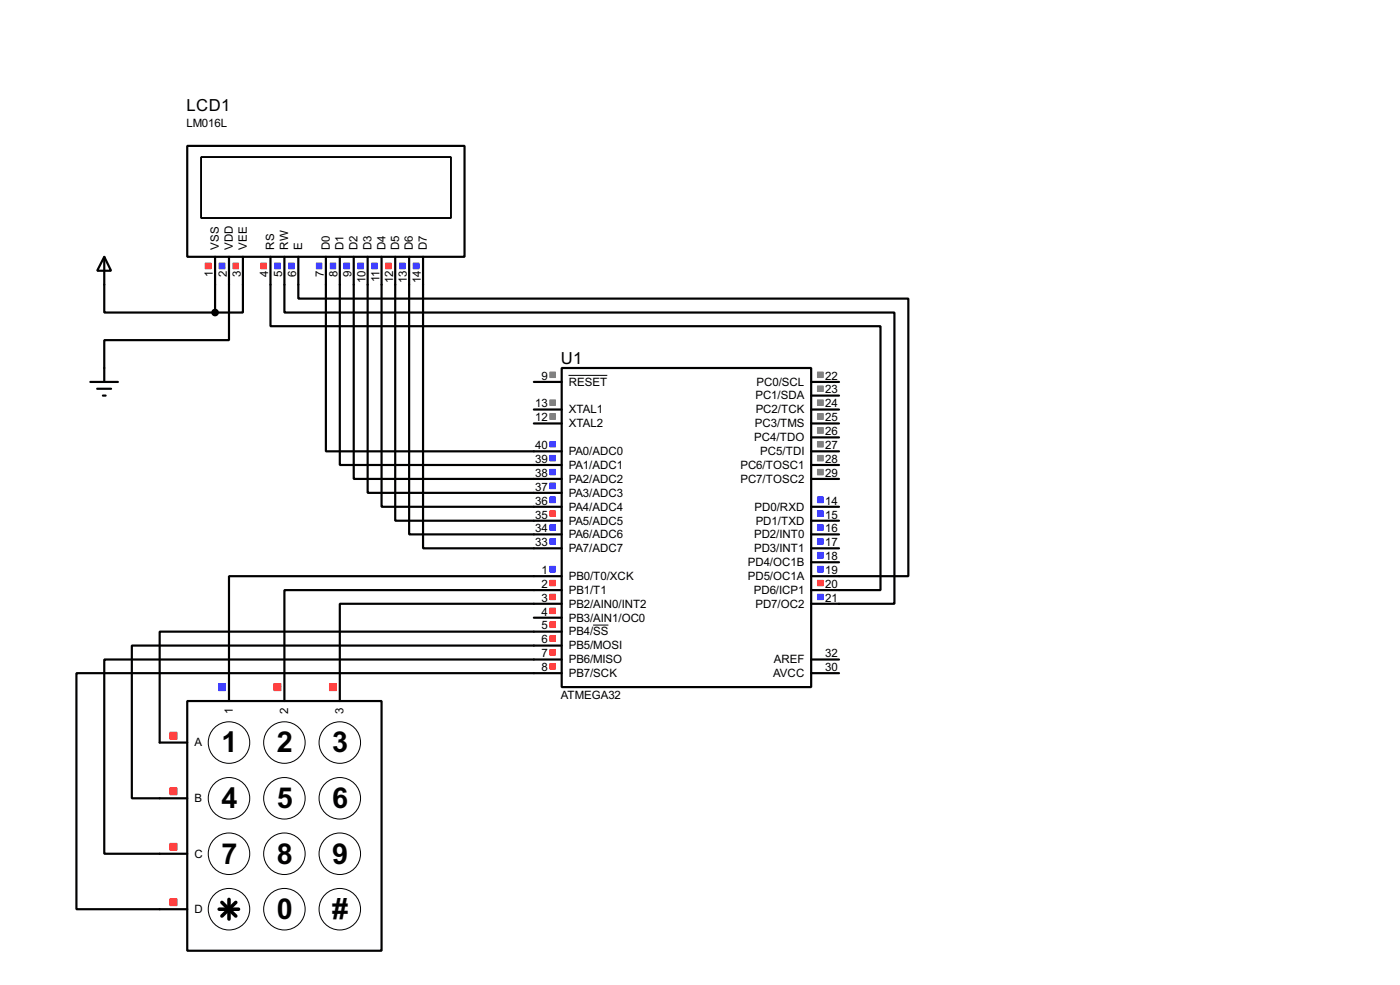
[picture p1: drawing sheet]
<svg xmlns="http://www.w3.org/2000/svg" width="256mm" height="180mm" viewBox="0 0 256 180" stroke-linecap="round" stroke-linejoin="round" font-family="sans-serif">
<g fill="none" stroke="#000" stroke-width=".4">
<path d="M34.3 26.7h50.8v20.3h-50.8zM19.1 47l1.3 2.6h-2.6zM19.1 47v10.2h20.3M39.4 47v10.2M42 47v15.3h-22.9v7.6M44.5 47v10.2h-5.1M49.6 47v12.7h111.7v48.3h-12.7M52.1 47v10.2h111.8v53.3h-15.3M54.7 47v7.7h111.7v50.8h-17.8M59.7 47v35.6h43.2M62.3 47v38.1h40.6M64.8 47v40.7h38.1"/>
<path d="M67.4 47v43.2h35.5M69.9 47v45.8h33M72.4 47v48.3h30.5M75 47v50.8h27.9M77.5 47v53.4h25.4M16.6 69.9h5M17.8 71.2h2.6M18.9 72.4h.5M97.8 69.9h5.1M97.8 77.5h5.1M97.8 75h5.1M102.9 67.4h45.7v58.4h-45.7z"/>
<path d="M148.6 69.9h5.1M148.6 77.5h5.1M148.6 75h5.1M148.6 72.4h5.1M148.6 92.8h5.1M148.6 95.3h5.1M148.6 97.8h5.1M148.6 80.1h5.1M148.6 82.6h5.1M148.6 85.1h5.1M148.6 87.7h5.1M97.8 113.1h5.1"/>
<path d="M102.9 105.5h-60.9v22.8M102.9 108h-50.8v20.3M102.9 110.5h-40.6v17.8M102.9 115.6h-73.6v20.3h5M102.9 118.2h-78.7v27.9h10.1M148.6 100.4h5.1M148.6 102.9h5.1M34.3 128.3h35.6v45.7h-35.6zM102.9 120.7h-83.8v35.6h15.2M102.9 123.2h-88.9v43.2h20.3M148.6 120.7h5.1M148.6 123.2h5.1"/>
</g>
<g fill="none" stroke="#000" stroke-width=".18">
<path d="M104.2 68.7h7.1M108.7 114.4h2.8"/>
<circle cx="41.9" cy="135.9" r="3.8"/>
<circle cx="52.1" cy="135.9" r="3.8"/>
<circle cx="62.2" cy="135.9" r="3.8"/>
<circle cx="41.9" cy="156.3" r="3.8"/>
<circle cx="41.9" cy="146.1" r="3.8"/>
<circle cx="52.1" cy="156.3" r="3.8"/>
<circle cx="52.1" cy="146.1" r="3.8"/>
<circle cx="62.2" cy="156.3" r="3.8"/>
<circle cx="62.2" cy="146.1" r="3.8"/>
<circle cx="41.9" cy="166.4" r="3.8"/>
<circle cx="52.1" cy="166.4" r="3.8"/>
<circle cx="62.2" cy="166.4" r="3.8"/>
</g>
<g fill="none" stroke="#4040ff" stroke-width=".18">
<path d="M40.2 48.2h1M40.2 48.3h1M40.2 48.4h1M40.2 48.5h1M40.2 48.6h1M40.2 48.7h1M40.2 48.8h1M40.2 48.9h1M40.2 49h1M40.2 49.1h1M40.2 49.2h1M50.3 48.2h1.1"/>
<path d="M50.3 48.3h1.1M50.3 48.4h1.1M50.3 48.5h1.1M50.3 48.6h1.1M50.3 48.7h1.1M50.3 48.8h1.1M50.3 48.9h1.1M50.3 49h1.1M50.3 49.1h1.1M50.3 49.2h1.1M52.9 48.2h1M52.9 48.3h1"/>
<path d="M52.9 48.4h1M52.9 48.5h1M52.9 48.6h1M52.9 48.7h1M52.9 48.8h1M52.9 48.9h1M52.9 49h1M52.9 49.1h1M52.9 49.2h1M58 48.2h1M58 48.3h1M58 48.4h1"/>
<path d="M58 48.5h1M58 48.6h1M58 48.7h1M58 48.8h1M58 48.9h1M58 49h1M58 49.1h1M58 49.2h1M60.5 48.2h1M60.5 48.3h1M60.5 48.4h1M60.5 48.5h1"/>
<path d="M60.5 48.6h1M60.5 48.7h1M60.5 48.8h1M60.5 48.9h1M60.5 49h1M60.5 49.1h1M60.5 49.2h1M63 48.2h1.1M63 48.3h1.1M63 48.4h1.1M63 48.5h1.1M63 48.6h1.1"/>
<path d="M63 48.7h1.1M63 48.8h1.1M63 48.9h1.1M63 49h1.1M63 49.1h1.1M63 49.2h1.1M65.6 48.2h1M65.6 48.3h1M65.6 48.4h1M65.6 48.5h1M65.6 48.6h1M65.6 48.7h1"/>
<path d="M65.6 48.8h1M65.6 48.9h1M65.6 49h1M65.6 49.1h1M65.6 49.2h1M68.1 48.2h1M68.1 48.3h1M68.1 48.4h1M68.1 48.5h1M68.1 48.6h1M68.1 48.7h1M68.1 48.8h1"/>
<path d="M68.1 48.9h1M68.1 49h1M68.1 49.1h1M68.1 49.2h1M73.2 48.2h1M73.2 48.3h1M73.2 48.4h1M73.2 48.5h1M73.2 48.6h1M73.2 48.7h1M73.2 48.8h1M73.2 48.9h1"/>
<path d="M73.2 49h1M73.2 49.1h1M73.2 49.2h1M75.7 48.2h1.1M75.7 48.3h1.1M75.7 48.4h1.1M75.7 48.5h1.1M75.7 48.6h1.1M75.7 48.7h1.1M75.7 48.8h1.1M75.7 48.9h1.1M75.7 49h1.1"/>
<path d="M75.7 49.1h1.1M75.7 49.2h1.1M100.8 91h1M100.8 91.1h1M100.8 91.2h1M100.8 91.3h1M100.8 91.4h1M100.8 91.5h1M100.8 91.6h1M100.8 91.7h1M100.8 91.8h1M100.8 91.9h1"/>
<path d="M100.8 92h1M100.8 96.1h1M100.8 96.2h1M100.8 96.3h1M100.8 96.4h1M100.8 96.5h1M100.8 96.6h1M100.8 96.7h1M100.8 96.8h1M100.8 96.9h1M100.8 97h1M100.8 97.1h1"/>
<path d="M100.8 98.6h1M100.8 98.7h1M100.8 98.8h1M100.8 98.9h1M100.8 99h1M100.8 99.1h1M100.8 99.2h1M100.8 99.3h1M100.8 99.4h1M100.8 99.5h1M100.8 99.6h1M100.8 88.4h1"/>
<path d="M100.8 88.5h1M100.8 88.6h1M100.8 88.7h1M100.8 88.8h1M100.8 88.9h1M100.8 89h1M100.8 89.1h1M100.8 89.2h1M100.8 89.3h1M100.8 89.4h1M100.8 89.5h1M100.8 85.9h1"/>
<path d="M100.8 86h1M100.8 86.1h1M100.8 86.2h1M100.8 86.3h1M100.8 86.4h1M100.8 86.5h1M100.8 86.6h1M100.8 86.7h1M100.8 86.8h1M100.8 86.9h1M100.8 83.4h1M100.8 83.5h1"/>
<path d="M100.8 83.6h1M100.8 83.7h1M100.8 83.8h1M100.8 83.9h1M100.8 84h1M100.8 84.1h1M100.8 84.2h1M100.8 84.3h1M100.8 84.4h1M100.8 80.8h1M100.8 80.9h1M100.8 81h1"/>
<path d="M100.8 81.1h1M100.8 81.2h1M100.8 81.3h1M100.8 81.4h1M100.8 81.5h1M100.8 81.6h1M100.8 81.7h1M100.8 81.8h1M149.8 91h1M149.8 91.1h1M149.8 91.2h1M149.8 91.3h1"/>
<path d="M149.8 91.4h1M149.8 91.5h1M149.8 91.6h1M149.8 91.7h1M149.8 91.8h1M149.8 91.9h1M149.8 92h1M149.8 93.5h1M149.8 93.6h1M149.8 93.7h1M149.8 93.8h1M149.8 93.9h1"/>
<path d="M149.8 94h1M149.8 94.1h1M149.8 94.2h1M149.8 94.3h1M149.8 94.4h1M149.8 94.5h1M149.8 96.1h1M149.8 96.2h1M149.8 96.3h1M149.8 96.4h1M149.8 96.5h1M149.8 96.6h1"/>
<path d="M149.8 96.7h1M149.8 96.8h1M149.8 96.9h1M149.8 97h1M149.8 97.1h1M149.8 98.6h1M149.8 98.7h1M149.8 98.8h1M149.8 98.9h1M149.8 99h1M149.8 99.1h1M149.8 99.2h1"/>
<path d="M149.8 99.3h1M149.8 99.4h1M149.8 99.5h1M149.8 99.6h1M100.8 103.7h1M100.8 103.8h1M100.8 103.9h1M100.8 104h1M100.8 104.1h1M100.8 104.2h1M100.8 104.3h1M100.8 104.4h1"/>
<path d="M100.8 104.5h1M100.8 104.6h1M100.8 104.7h1M149.8 103.7h1M149.8 103.8h1M149.8 103.9h1M149.8 104h1M149.8 104.1h1M149.8 104.2h1M149.8 104.3h1M149.8 104.4h1M149.8 104.5h1"/>
<path d="M149.8 104.6h1M149.8 104.7h1M149.8 101.1h1M149.8 101.2h1M149.8 101.3h1M149.8 101.4h1M149.8 101.5h1M149.8 101.6h1M149.8 101.7h1M149.8 101.8h1M149.8 101.9h1M149.8 102h1"/>
<path d="M149.8 102.1h1M149.8 102.2h1M149.8 108.8h1M149.8 108.9h1M149.8 109h1M149.8 109.1h1M149.8 109.2h1M149.8 109.3h1M149.8 109.4h1M149.8 109.5h1M149.8 109.6h1M149.8 109.7h1"/>
<path d="M149.8 109.8h1M40.1 125.1h1.2M40.1 125.2h1.2M40.1 125.3h1.2M40.1 125.4h1.2M40.1 125.5h1.2M40.1 125.6h1.2M40.1 125.7h1.2M40.1 125.8h1.2M40.1 125.9h1.2M40.1 126h1.2M40.1 126.1h1.2"/>
<path d="M40.1 126.2h1.2M40.1 126.3h1.2M40.1 126.4h1.2"/>
</g>
<g fill="none" stroke="#ff4040" stroke-width=".18">
<path d="M37.6 48.2h1.1M37.6 48.3h1.1M37.6 48.4h1.1M37.6 48.5h1.1M37.6 48.6h1.1M37.6 48.7h1.1M37.6 48.8h1.1M37.6 48.9h1.1M37.6 49h1.1M37.6 49.1h1.1M37.6 49.2h1.1M42.7 48.2h1"/>
<path d="M42.7 48.3h1M42.7 48.4h1M42.7 48.5h1M42.7 48.6h1M42.7 48.7h1M42.7 48.8h1M42.7 48.9h1M42.7 49h1M42.7 49.1h1M42.7 49.2h1M47.8 48.2h1M47.8 48.3h1"/>
<path d="M47.8 48.4h1M47.8 48.5h1M47.8 48.6h1M47.8 48.7h1M47.8 48.8h1M47.8 48.9h1M47.8 49h1M47.8 49.1h1M47.8 49.2h1M70.7 48.2h1M70.7 48.3h1M70.7 48.4h1"/>
<path d="M70.7 48.5h1M70.7 48.6h1M70.7 48.7h1M70.7 48.8h1M70.7 48.9h1M70.7 49h1M70.7 49.1h1M70.7 49.2h1M100.8 93.5h1M100.8 93.6h1M100.8 93.7h1M100.8 93.8h1"/>
<path d="M100.8 93.9h1M100.8 94h1M100.8 94.1h1M100.8 94.2h1M100.8 94.3h1M100.8 94.4h1M100.8 94.5h1M100.8 106.2h1M100.8 106.3h1M100.8 106.4h1M100.8 106.5h1M100.8 106.6h1"/>
<path d="M100.8 106.7h1M100.8 106.8h1M100.8 106.9h1M100.8 107h1M100.8 107.1h1M100.8 107.2h1M100.8 108.8h1M100.8 108.9h1M100.8 109h1M100.8 109.1h1M100.8 109.2h1M100.8 109.3h1"/>
<path d="M100.8 109.4h1M100.8 109.5h1M100.8 109.6h1M100.8 109.7h1M100.8 109.8h1M100.8 111.3h1M100.8 111.4h1M100.8 111.5h1M100.8 111.6h1M100.8 111.7h1M100.8 111.8h1M100.8 111.9h1"/>
<path d="M100.8 112h1M100.8 112.1h1M100.8 112.2h1M100.8 112.3h1M100.8 113.8h1M100.8 113.9h1M100.8 114h1M100.8 114.1h1M100.8 114.2h1M100.8 114.3h1M100.8 114.4h1M100.8 114.5h1"/>
<path d="M100.8 114.6h1M100.8 114.7h1M100.8 114.8h1M100.8 114.9h1M100.8 116.4h1M100.8 116.5h1M100.8 116.6h1M100.8 116.7h1M100.8 116.8h1M100.8 116.9h1M100.8 117h1M100.8 117.1h1"/>
<path d="M100.8 117.2h1M100.8 117.3h1M100.8 117.4h1M100.8 118.9h1M100.8 119h1M100.8 119.1h1M100.8 119.2h1M100.8 119.3h1M100.8 119.4h1M100.8 119.5h1M100.8 119.6h1M100.8 119.7h1"/>
<path d="M100.8 119.8h1M100.8 119.9h1M149.8 106.2h1M149.8 106.3h1M149.8 106.4h1M149.8 106.5h1M149.8 106.6h1M149.8 106.7h1M149.8 106.8h1M149.8 106.9h1M149.8 107h1M149.8 107.1h1"/>
<path d="M149.8 107.2h1M31.2 134h1.2M31.2 134.1h1.2M31.2 134.2h1.2M31.2 134.3h1.2M31.2 134.4h1.2M31.2 134.5h1.2M31.2 134.6h1.2M31.2 134.7h1.2M31.2 134.8h1.2M31.2 134.9h1.2M31.2 135h1.2"/>
<path d="M31.2 135.1h1.2M31.2 135.2h1.2M31.2 135.3h1.2M50.2 125.1h1.3M50.2 125.2h1.3M50.2 125.3h1.3M50.2 125.4h1.3M50.2 125.5h1.3M50.2 125.6h1.3M50.2 125.7h1.3M50.2 125.8h1.3M50.2 125.9h1.3"/>
<path d="M50.2 126h1.3M50.2 126.1h1.3M50.2 126.2h1.3M50.2 126.3h1.3M50.2 126.4h1.3M60.4 125.1h1.2M60.4 125.2h1.2M60.4 125.3h1.2M60.4 125.4h1.2M60.4 125.5h1.2M60.4 125.6h1.2M60.4 125.7h1.2"/>
<path d="M60.4 125.8h1.2M60.4 125.9h1.2M60.4 126h1.2M60.4 126.1h1.2M60.4 126.2h1.2M60.4 126.3h1.2M60.4 126.4h1.2M100.8 121.5h1M100.8 121.6h1M100.8 121.7h1M100.8 121.8h1M100.8 121.9h1"/>
<path d="M100.8 122h1M100.8 122.1h1M100.8 122.2h1M100.8 122.3h1M100.8 122.4h1M100.8 122.5h1M31.2 144.2h1.2M31.2 144.3h1.2M31.2 144.4h1.2M31.2 144.5h1.2M31.2 144.6h1.2M31.2 144.7h1.2"/>
<path d="M31.2 144.8h1.2M31.2 144.9h1.2M31.2 145h1.2M31.2 145.1h1.2M31.2 145.2h1.2M31.2 145.3h1.2M31.2 145.4h1.2M31.2 145.5h1.2M31.2 154.4h1.2M31.2 154.5h1.2M31.2 154.6h1.2M31.2 154.7h1.2"/>
<path d="M31.2 154.8h1.2M31.2 154.9h1.2M31.2 155h1.2M31.2 155.1h1.2M31.2 155.2h1.2M31.2 155.3h1.2M31.2 155.4h1.2M31.2 155.5h1.2M31.2 155.6h1.2M31.2 164.5h1.2M31.2 164.6h1.2M31.2 164.7h1.2"/>
<path d="M31.2 164.8h1.2M31.2 164.9h1.2M31.2 165h1.2M31.2 165.1h1.2M31.2 165.2h1.2M31.2 165.3h1.2M31.2 165.4h1.2M31.2 165.5h1.2M31.2 165.6h1.2M31.2 165.7h1.2M31.2 165.8h1.2"/>
</g>
<g fill="none" stroke="#808080" stroke-width=".18">
<path d="M100.8 68.1h1M100.8 68.2h1M100.8 68.3h1M100.8 68.4h1M100.8 68.5h1M100.8 68.6h1M100.8 68.7h1M100.8 68.8h1M100.8 68.9h1M100.8 69h1M100.8 69.1h1M100.8 75.7h1"/>
<path d="M100.8 75.8h1M100.8 75.9h1M100.8 76h1M100.8 76.1h1M100.8 76.2h1M100.8 76.3h1M100.8 76.4h1M100.8 76.5h1M100.8 76.6h1M100.8 76.7h1M100.8 76.8h1M100.8 73.2h1"/>
<path d="M100.8 73.3h1M100.8 73.4h1M100.8 73.5h1M100.8 73.6h1M100.8 73.7h1M100.8 73.8h1M100.8 73.9h1M100.8 74h1M100.8 74.1h1M100.8 74.2h1M149.8 68.1h1M149.8 68.2h1"/>
<path d="M149.8 68.3h1M149.8 68.4h1M149.8 68.5h1M149.8 68.6h1M149.8 68.7h1M149.8 68.8h1M149.8 68.9h1M149.8 69h1M149.8 69.1h1M149.8 75.7h1M149.8 75.8h1M149.8 75.9h1"/>
<path d="M149.8 76h1M149.8 76.1h1M149.8 76.2h1M149.8 76.3h1M149.8 76.4h1M149.8 76.5h1M149.8 76.6h1M149.8 76.7h1M149.8 76.8h1M149.8 73.2h1M149.8 73.3h1M149.8 73.4h1"/>
<path d="M149.8 73.5h1M149.8 73.6h1M149.8 73.7h1M149.8 73.8h1M149.8 73.9h1M149.8 74h1M149.8 74.1h1M149.8 74.2h1M149.8 70.7h1M149.8 70.8h1M149.8 70.9h1M149.8 71h1"/>
<path d="M149.8 71.1h1M149.8 71.2h1M149.8 71.3h1M149.8 71.4h1M149.8 71.5h1M149.8 71.6h1M149.8 71.7h1M149.8 78.3h1M149.8 78.4h1M149.8 78.5h1M149.8 78.6h1M149.8 78.7h1"/>
<path d="M149.8 78.8h1M149.8 78.9h1M149.8 79h1M149.8 79.1h1M149.8 79.2h1M149.8 79.3h1M149.8 80.8h1M149.8 80.9h1M149.8 81h1M149.8 81.1h1M149.8 81.2h1M149.8 81.3h1"/>
<path d="M149.8 81.4h1M149.8 81.5h1M149.8 81.6h1M149.8 81.7h1M149.8 81.8h1M149.8 83.4h1M149.8 83.5h1M149.8 83.6h1M149.8 83.7h1M149.8 83.8h1M149.8 83.9h1M149.8 84h1"/>
<path d="M149.8 84.1h1M149.8 84.2h1M149.8 84.3h1M149.8 84.4h1M149.8 85.9h1M149.8 86h1M149.8 86.1h1M149.8 86.2h1M149.8 86.3h1M149.8 86.4h1M149.8 86.5h1M149.8 86.6h1"/>
<path d="M149.8 86.7h1M149.8 86.8h1M149.8 86.9h1"/>
</g>
<path d="M36.9 28.8h45.7v11.1h-45.7z" fill="none" stroke="#000" stroke-width=".25"/>
<path d="M40.2 166.4h3.5M40.7 165.2l2.5 2.5M42 164.6v3.6M43.2 165.2l-2.5 2.5" fill="none" stroke="#000" stroke-width=".65"/>
<circle cx="39.4" cy="57.2" r=".5" fill="#000" stroke="#000" stroke-width=".4"/>
<g font-size="5.9">
<text x="40.6" y="137.7">1</text>
<text x="50.7" y="137.7">2</text>
<text x="60.9" y="137.7">3</text>
<text x="40.6" y="147.9">4</text>
<text x="50.7" y="147.9">5</text>
<text x="60.9" y="147.9">6</text>
<text x="40.6" y="158.1">7</text>
<text x="50.7" y="158.1">8</text>
<text x="60.9" y="158.1">9</text>
<text x="50.7" y="168.2">0</text>
<text x="60.9" y="168.2">#</text>
</g>
<g font-size="3.4">
<text x="34.2" y="20.4">LCD1</text>
<text x="102.8" y="66.6">U1</text>
</g>
<g font-size="2.4">
<text x="34.1" y="23.3">LM016L</text>
<text x="40.1" y="45.7" transform="rotate(-90 40.1 45.7)">VSS</text>
<text x="42.7" y="45.7" transform="rotate(-90 42.7 45.7)">VDD</text>
<text x="45.2" y="45.7" transform="rotate(-90 45.2 45.7)">VEE</text>
<text x="50.3" y="45.7" transform="rotate(-90 50.3 45.7)">RS</text>
<text x="52.8" y="45.7" transform="rotate(-90 52.8 45.7)">RW</text>
<text x="55.4" y="45.7" transform="rotate(-90 55.4 45.7)">E</text>
<text x="60.4" y="45.7" transform="rotate(-90 60.4 45.7)">D0</text>
<text x="63" y="45.7" transform="rotate(-90 63 45.7)">D1</text>
<text x="65.5" y="45.7" transform="rotate(-90 65.5 45.7)">D2</text>
<text x="68.1" y="45.7" transform="rotate(-90 68.1 45.7)">D3</text>
<text x="70.6" y="45.7" transform="rotate(-90 70.6 45.7)">D4</text>
<text x="73.1" y="45.7" transform="rotate(-90 73.1 45.7)">D5</text>
<text x="75.7" y="45.7" transform="rotate(-90 75.7 45.7)">D6</text>
<text x="78.2" y="45.7" transform="rotate(-90 78.2 45.7)">D7</text>
<text x="39" y="50.7" transform="rotate(-90 39 50.7)">1</text>
<text x="41.5" y="50.7" transform="rotate(-90 41.5 50.7)">2</text>
<text x="44.1" y="50.7" transform="rotate(-90 44.1 50.7)">3</text>
<text x="49.1" y="50.7" transform="rotate(-90 49.1 50.7)">4</text>
<text x="51.7" y="50.7" transform="rotate(-90 51.7 50.7)">5</text>
<text x="54.2" y="50.7" transform="rotate(-90 54.2 50.7)">6</text>
<text x="59.3" y="50.7" transform="rotate(-90 59.3 50.7)">7</text>
<text x="61.9" y="50.7" transform="rotate(-90 61.9 50.7)">8</text>
<text x="64.4" y="50.7" transform="rotate(-90 64.4 50.7)">9</text>
<text x="66.9" y="51.9" transform="rotate(-90 66.9 51.9)">10</text>
<text x="69.5" y="51.7" transform="rotate(-90 69.5 51.7)">11</text>
<text x="72" y="51.9" transform="rotate(-90 72 51.9)">12</text>
<text x="74.6" y="51.9" transform="rotate(-90 74.6 51.9)">13</text>
<text x="77.1" y="51.9" transform="rotate(-90 77.1 51.9)">14</text>
<text x="99.2" y="69.5">9</text>
<text x="104.2" y="70.6">RESET</text>
<text x="138.6" y="70.6">PC0/SCL</text>
<text x="151.2" y="69.5">22</text>
<text x="151.2" y="72">23</text>
<text x="98.1" y="77.1">12</text>
<text x="98.1" y="74.6">13</text>
<text x="104.2" y="75.7">XTAL1</text>
<text x="138.4" y="73.1">PC1/SDA</text>
<text x="138.4" y="75.7">PC2/TCK</text>
<text x="151.2" y="74.6">24</text>
<text x="151.2" y="77.1">25</text>
<text x="98.1" y="82.2">40</text>
<text x="104.2" y="78.2">XTAL2</text>
<text x="104.2" y="83.3">PA0/ADC0</text>
<text x="138.2" y="80.8">PC4/TDO</text>
<text x="138.3" y="78.2">PC3/TMS</text>
<text x="139.3" y="83.3">PC5/TDI</text>
<text x="151.2" y="79.7">26</text>
<text x="151.2" y="82.2">27</text>
<text x="98.1" y="89.8">37</text>
<text x="98.1" y="87.3">38</text>
<text x="98.1" y="84.7">39</text>
<text x="104.2" y="88.4">PA2/ADC2</text>
<text x="104.2" y="85.8">PA1/ADC1</text>
<text x="135.6" y="85.8">PC6/TOSC1</text>
<text x="135.6" y="88.4">PC7/TOSC2</text>
<text x="151.2" y="84.7">28</text>
<text x="151.2" y="87.3">29</text>
<text x="98.1" y="94.9">35</text>
<text x="98.1" y="92.4">36</text>
<text x="104.2" y="93.5">PA4/ADC4</text>
<text x="104.2" y="90.9">PA3/ADC3</text>
<text x="138.2" y="93.5">PD0/RXD</text>
<text x="151.2" y="92.4">14</text>
<text x="151.2" y="94.9">15</text>
<text x="98.1" y="100">33</text>
<text x="98.1" y="97.4">34</text>
<text x="104.2" y="101.1">PA7/ADC7</text>
<text x="104.2" y="98.5">PA6/ADC6</text>
<text x="104.2" y="96">PA5/ADC5</text>
<text x="138.1" y="98.5">PD2/INT0</text>
<text x="138.1" y="101.1">PD3/INT1</text>
<text x="138.4" y="96">PD1/TXD</text>
<text x="151.2" y="97.4">16</text>
<text x="151.2" y="100">17</text>
<text x="99.2" y="105.1">1</text>
<text x="99.2" y="107.6">2</text>
<text x="104.2" y="106.2">PB0/T0/XCK</text>
<text x="137" y="103.6">PD4/OC1B</text>
<text x="137" y="106.2">PD5/OC1A</text>
<text x="151.2" y="102.5">18</text>
<text x="151.2" y="105.1">19</text>
<text x="151.2" y="107.6">20</text>
<text x="99.2" y="110.1">3</text>
<text x="99.2" y="112.7">4</text>
<text x="104.2" y="108.7">PB1/T1</text>
<text x="104.2" y="111.2">PB2/AIN0/INT2</text>
<text x="104.2" y="113.8">PB3/AIN1/OC0</text>
<text x="138.1" y="108.7">PD6/ICP1</text>
<text x="138.4" y="111.2">PD7/OC2</text>
<text x="151.2" y="110.1">21</text>
<text x="99.2" y="115.2">5</text>
<text x="99.2" y="117.8">6</text>
<text x="104.2" y="116.3">PB4/SS</text>
<text x="104.2" y="118.9">PB5/MOSI</text>
<text x="99.2" y="120.3">7</text>
<text x="99.2" y="122.8">8</text>
<text x="104.2" y="121.4">PB6/MISO</text>
<text x="104.2" y="123.9">PB7/SCK</text>
<text x="141.6" y="123.9">AVCC</text>
<text x="141.7" y="121.4">AREF</text>
<text x="151.2" y="120.3">32</text>
<text x="151.2" y="122.8">30</text>
<text x="42.7" y="130.7" transform="rotate(-90 42.7 130.7)">1</text>
<text x="52.8" y="130.7" transform="rotate(-90 52.8 130.7)">2</text>
<text x="63" y="130.7" transform="rotate(-90 63 130.7)">3</text>
<text x="102.7" y="127.9">ATMEGA32</text>
<text x="35.6" y="136.6">A</text>
<text x="35.6" y="146.8">B</text>
<text x="35.6" y="157">C</text>
<text x="35.6" y="167.1">D</text>
</g>
</svg>
